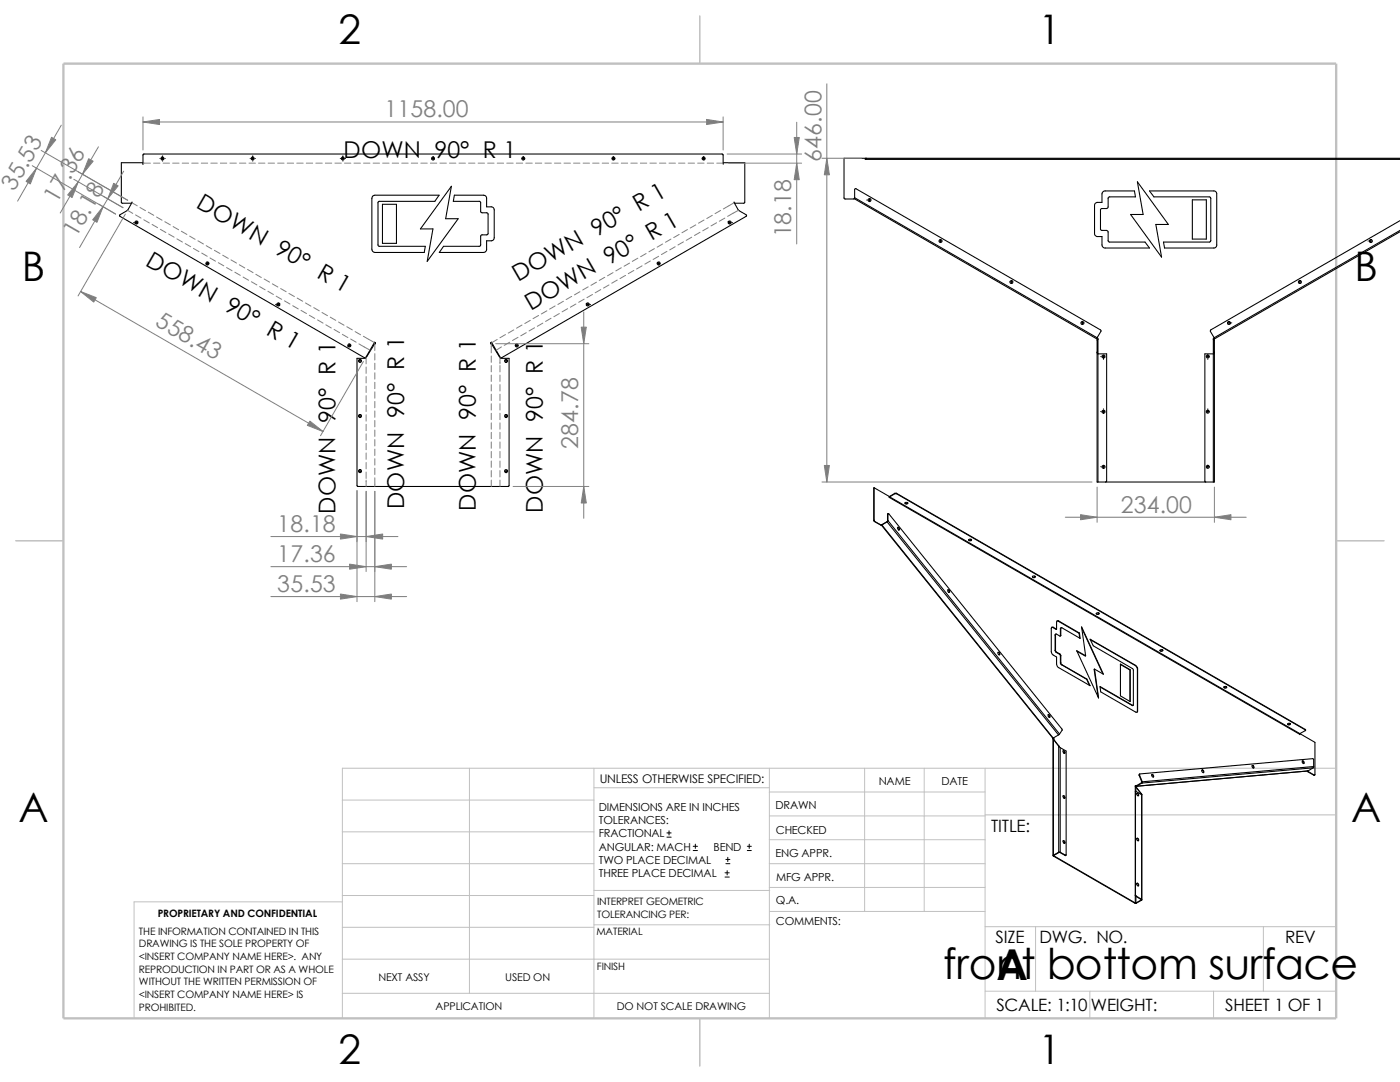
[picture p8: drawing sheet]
<svg xmlns="http://www.w3.org/2000/svg" width="279mm" height="216mm" viewBox="0 0 279 216" stroke-linecap="round" stroke-linejoin="round" font-family="sans-serif">
<g fill="none" stroke="#c0c0c0" stroke-width=".2">
<path d="M68.3 159.6h50.2M93.7 153.3v44.9M118.5 153.3v49.9M118.5 157.2h35M153.5 158h43.1M153.5 153.3v49.9M172.6 153.3v28.6M184.4 153.3v28.6M196.6 153.3v49.9M266.7 153.3h-198.4v49.9M68.3 166h50.2M68.3 172.3h50.2"/>
<path d="M68.3 178.7h50.2M68.3 180h-41.5v23.2M118.5 177.7h35.1M153.5 162.8h43.1M153.5 167.6h43.1M153.5 172.3h43.1M153.5 177.1h43.1M196.6 162.6h70.1M68.3 191.4h85.2M68.3 198.2h85.2M68.3 185h50.2M118.5 184.5h35.1"/>
<path d="M153.6 181.9h43M196.6 197.8h70.1M196.6 184.9h70.1M206.7 184.9v12.9M217.5 197.8v5.4M242.2 197.8v5.4M252.1 184.9v12.9"/>
</g>
<path d="M139.7 3.2v9.5M3.1 107.9h9.6M266.7 107.9h9.5M139.7 203.2v9.5" fill="none" stroke="#c0c0c0" stroke-width=".21"/>
<path d="M12.7 12.7h254v190.5h-254z" fill="none" stroke="#c0c0c0" stroke-width=".47"/>
<g fill="none" stroke="#000" stroke-width=".21">
<path d="M28.5 32.7v-.2h-4.3v7.9l.1 .2h1.9l.1-.3M28.6 32.7l-.1-1.8 .2-.2h115.4l.2 .2v1.8M74.4 39.1l.4-.2h12.8l-.8 1.3h-11.2l-.2 .3v8.5l.2 .1h9.3l-.2 1.3h-9.9a.65 .65 0 0 1-.6-.7v-10.1zM90.1 37.2l-1.2 6.4h2.5l-6.1 8.6 1.1-6.5h-2.5zM90.7 38.9h5.8a.58 .58 0 0 1 .6 .7v1.7h.9a.58 .58 0 0 1 .6 .6v5.6a.58 .58 0 0 1-.6 .5h-.9v1.7a.65 .65 0 0 1-.6 .7h-8.8l.8-1.3h7.3l.1-.2v-1.9l.2-.1h1.1l.2-.2v-4.1l-.2-.1h-1l-.3-.2v-2l-.1-.1h-5.3zM144.4 32.7v-.2h4.2v7.9l-.1 .2h-1.9l-.1-.3M170.6 39.5l-.1 .2 48.4 27.9v-.2M170.6 39.5v-1.7l.2-.2 48.8 28.2 .2 .2-.9 1.4M170.6 39.5l48.3 27.9M172.7 31.8v-.2h-4.3v8l.2 .1h1.8l.1-.2M172.7 31.7l106.7 .1M172.7 31.7h.2"/>
<path d="M172.9 31.6h-.2v.1M172.9 31.6v.1M172.9 31.7h106.5M172.9 31.6h106.5M220.1 38.3l.3-.2h6l.2 1.2h-5.2l-.3 .2v1.9l-.2 .2h-1.1l-.1 .1-.1 4.1 .2 .2h1.1l.2 .1 .1 2.1 .2 .1h7.1l.9 1.2h-8.8a.65 .65 0 0 1-.7-.6v-1.7h-.9a.58 .58 0 0 1-.6-.6v-5.6a.58 .58 0 0 1 .6-.6h.9v-1.7zM227 36.3l6.2 8.5h-2.5l1.1 6.5-6.2-8.5h2.5zM229.4 38.1h12.8a.58 .58 0 0 1 .6 .6v10.2a.58 .58 0 0 1-.6 .6h-9.8l-.2-1.2h9.3l.1-.3v-8.4l-.1-.3h-11.2zM238 39.9h2.7v7.8h-2.7zM26.4 40.3a3.8 3.8 0 0 1-2.5 2.6v.3l48.8 28.2 .3-.1 1.8-3 .1 .1v.2l-.2 .1-1.8 2.8h-1.7l.1 25.5 30.1 .1 .2-.2v-25.4h-1.7l-1.7-2.8-.3-.1v-.2l.2-.1 1.7 3 .3 .1 48.8-28.2v-.3a3.7 3.7 0 0 1-2.4-2.6M76.3 40.8h2.8v7.8h-2.8zM279.4 46.2l-37 21.4-.1-.2M279.4 44l-37.8 21.8v.3l.7 1.3"/>
<path d="M279.4 46l-37.1 21.4M218.9 67.9l.2-.2-.1 .2M218.9 67.9v28.3h.2M218.9 67.4l.2 .1v28.7M218.9 67.9h.1M219 70.3l.1 .3M219 70.3l-.1 .1 .2 .2M219 67.9v2.4M219.1 70.6h1.8v25.4l-.3 .2M242.1 70.6h-1.6v25.5l.1 .1M242.2 70.3h.2l-.1 .2-.2 .1M242.2 67.9h.2"/>
<path d="M242.2 67.9v2.4M242.2 67.9l-.1-.2 .3 .2M242.2 70.3l-.1 .3M242.3 67.4l-.2 .1v28.7M242.4 67.9v28.3h-.3M174.5 97.3v6.5M174.5 97.3l3 1.8v.2M174.5 97.3l-.1 6.5M177.5 99.1v.2l81.9 47.2 1.1-.7v-.2M177.5 99.1l84.9 49v6.5h-.1M177.5 99.1v.1M177.5 99.1h.1"/>
<path d="M178.6 98.4h.3M178.6 98.5l-1.1 .6M178.6 98.4v.1M178.6 98.4l-1.1 .7M178.6 98.5h.3M178.9 98.5l81.6 47.1M178.9 98.4v.1M178.9 98.4l81.6 47.1M219.1 96.2h23M174.4 103.8l.1 .3M174.5 103.8h-.1M174.5 103.8v.3"/>
<path d="M174.5 104.1l1.4 .7M175.8 104.8h.1M175.9 104.8l34.3 42.5M175.9 104.6v.2M176 104.7l34.2 42.6M177 104.1l34.2 42.5M177 104.1l-1 .6M177.1 103.9l-1.1 .8M177.1 102.6v1.3M177.2 102.6h.2l34.6 42.9v.2l-.5 .8M177.2 103.9l-.2 .2M177.2 103.9l34.3 42.6"/>
<path d="M177.2 102.6v1.3M177.2 103.9h-.1M177.2 102.6h-.1M177.2 102.5l-.1 .1M179.2 105.2l.3 .3v.2M179.2 105.2a.27 .27 0 0 1 .3 .2 .27 .27 0 0 1-.2 .3zM180.6 100.4l.2 .1 .4-.1M180.6 100.3a.26 .26 0 0 1 .4-.1 .26 .26 0 0 1 .1 .3 .25 .25 0 0 1-.4 .1 .25 .25 0 0 1-.1-.3zM189.1 117.7a.25 .25 0 0 1 .4 .2 .25 .25 0 0 1-.2 .3zM189.1 117.7l.3 .2v.3M193.3 107.7l.2 .1 .4-.1M193.3 107.7a.3 .3 0 0 1 .3-.1 .3 .3 0 0 1 .2 .3 .34 .34 0 0 1-.5-.2z"/>
<path d="M206 115.1l.2 .1 .4-.1M206.1 115a.29 .29 0 0 1 .3-.1 .29 .29 0 0 1 .2 .3 .28 .28 0 0 1-.4 .1 .28 .28 0 0 1-.1-.3zM199.1 130.2a.24 .24 0 0 1 .4 .1 .24 .24 0 0 1-.2 .3zM199.2 130.2l.2 .1 .1 .4M209.9 125.2h.2M210.1 125.2l.8 .4M210.2 125.2l.7 .4M210.2 125.2h-.1M210.2 125.2a.26 .26 0 0 0-.3-.1 .26 .26 0 0 0-.1 .3v4.7l.3 .6 .8 .4v1.5l.1 .4 6.6 3.8-.7-1.3-5-2.9M210.6 129.8l.2 .4M210.6 126.7v3.1M210.7 126.5l-.1 .2"/>
<path d="M210.7 126.7v3.1M210.7 129.8h-.1M210.7 126.7h-.1M210.7 129.8l.2 .3M210.7 126.7l.1-.2 .7 .4 .2-.1M210.8 130.2l.6 .3M210.9 130.1l.6 .4M210.9 130.1l-.1 .1M210.9 123.9l.3 .1M211.2 124l4.1 2.4M211.3 123.9l4.1 2.4M211.3 123.9l-.1 .1"/>
<path d="M211.3 123.9a.26 .26 0 0 0-.3 0 .26 .26 0 0 0-.1 .3v1.4M211.4 130.5l.2 .4M211.5 130.5h-.1M211.5 130.5l.2 .4M211.6 132.3l.2 .3M211.6 126.8v.1M211.6 125.4v1.4M211.6 130.9v1.4M211.7 125.3l-.1 .1M211.7 125.4v1.4M211.7 130.9v1.3M211.7 132.2l-.1 .1"/>
<path d="M211.7 130.9h-.1M211.7 126.8h-.1M211.7 125.4h-.1M211.7 132.2l.2 .4M211.7 125.4l.2-.2 3.7 2.2-.2-1.1M211.8 132.6h.1M211.8 132.6l5.1 3 .5 1.2M214.9 130l1.8 .9M215.3 126.4l.2 .9M215.4 126.3l-.1 .1M215.9 125.3l4.2 9.2M216.7 130.9l-1.8-1.1 4.3 9.5-.8-5.8"/>
<path d="M216.7 130.9l-.8-5.8 4.3 9.4-1.8-1M217.6 127.6l9 5.2 .4 .8M218.4 133.5l.8 5.6M218.8 122.4a.34 .34 0 0 0 .6 0M218.8 122.3h.3l.2 .1a.26 .26 0 0 1-.2 .2 .26 .26 0 0 1-.3-.3zM219.5 137.1l6.5 3.7h.1M223.6 132.5l2 1.1v6.4l-2-1.1zM223.6 132.6l1.9 1.1v6.3M231.5 129.8l.1 .1 .5-.1M231.5 129.8a.29 .29 0 0 1 .3-.2 .29 .29 0 0 1 .2 .3 .31 .31 0 0 1-.3 .1 .31 .31 0 0 1-.2-.2zM244.2 137.1l.3 .1 .3-.1M244.3 137a.29 .29 0 0 1 .3 0 .29 .29 0 0 1 .2 .2 .29 .29 0 0 1-.4 .1 .29 .29 0 0 1-.1-.3z"/>
<path d="M209.2 142.6l.2 .1 .1 .4M209.2 142.6a.29 .29 0 0 1 .3 .2 .29 .29 0 0 1-.1 .3l-.2-.1zM210.1 147.3l.1 .1M210.2 147.2l.1 .2M210.2 147.5l-.1 23.2M210.2 147.4v23.2M210.2 147.5l1.1 1.4M210.2 147.5l1.2 1.4M210.3 147.4v.1M210.3 147.4h-.1M211.2 146.6l-1 .7M211.3 148.9l.3 .3"/>
<path d="M211.3 148.9v21.2M211.3 148.9h.1M211.4 148.9v.1M211.5 146.5l-.3 .1M211.6 149.2l1.2 .7v20.7h-.2M211.6 149.2v20.9M212.1 149.9a.28 .28 0 0 1 .4 .1 .28 .28 0 0 1-.1 .3zM212.2 158.8a.25 .25 0 0 1 .3 .1 .25 .25 0 0 1-.2 .4zM212.2 158.8l.2 .1 .1 .4M212.2 149.8l.2 .1 .1 .4M226.6 156.9l.1 .2M226.7 157v.1"/>
<path d="M226.7 156.8h.1M226.7 156.8v.1h.1M226.7 156.8h-.1v23.4M226.7 157.1v.8M226.7 157.1l1.1 1.4M226.7 157.1h.1M226.8 156.8v.1M226.9 158.3a.27 .27 0 0 1 .3 .1 .27 .27 0 0 1-.2 .4zM226.9 158.3l.3 .2v.3M226.9 156.7l-.2 .1M227 141.8a.26 .26 0 0 1-.1 .3 .26 .26 0 0 1-.3 0l-6.9-4.1-.2-1 6.6 3.8 .1-7.2-8-4.7-.6-1.3 9 5.2 .4 .4-.1 8.9M227.3 154.7l.6 1.3"/>
<path d="M227.4 154.6l.6 1.4M227.4 154.6l-.1 .1M227.5 154.5l-.2 .2M227.8 158.4v.1M227.8 158.5h.1M227.8 158.5l-1.2-.6v20.7l.2 .2M227.8 158.5l.1 21M227.8 156.2l.1 .1M227.8 156.2l-1 .6M227.9 156l-.1 .2M227.9 156.3l-1.1 .6M228 156h-.1"/>
<path d="M228 156l-.1 .3M229.9 154.6l.3 .2v.3M229.9 154.6a.25 .25 0 0 1 .3 .1 .25 .25 0 0 1-.2 .3zM239.8 153.7a.28 .28 0 0 1 .4 .1 .28 .28 0 0 1-.1 .4zM239.9 153.7l.2 .1 .1 .4M249.9 152.8a.25 .25 0 0 1 .3 .1 .25 .25 0 0 1-.1 .3zM249.9 152.8l.3 .2v.3M257 144.4l.1 .2 .5-.2M257 144.4a.25 .25 0 0 1 .3-.1 .25 .25 0 0 1 .2 .3 .25 .25 0 0 1-.3 .1 .25 .25 0 0 1-.2-.3zM259.4 146.4v.2M259.9 151.8l.2 .2 .1 .4M259.9 151.9a.25 .25 0 0 1 .4 .1 .25 .25 0 0 1-.2 .4z"/>
<path d="M260.5 145.5l.1 .2M260.5 145.5v.1M260.9 153.8v.2M260.9 153.8h.1M260.9 154l1.3 .7M261 153.8v.1M261 153.8l-34.2 3.1M261 153.9l1.3 .7M261 153.9l-.1 .1M262.1 153.2l-34.2 3.1M262.1 153.2l-1.1 .6M262.2 153v-1.4l-.2-.2-34.5 3-.1 .2"/>
<path d="M262.2 153l-.1 .2M262.2 153l-34.2 3M262.4 154.6l-.2 .1M210.2 170.6v.2M210.2 170.6l.1 .1M210.2 170.8l16.3 9.4M210.3 170.8l16.3 9.4M210.3 170.7v.1M210.3 170.8h-.1M211.3 170.1h.1M211.3 170.1l-1.1 .5M211.3 170.1h.3"/>
<path d="M211.4 170.1l-1.1 .6M211.4 170.1h.1M211.5 170.1l1.1 .6M211.6 170.1h-.1M211.6 170.1l1 .5M212.2 167.8a.3 .3 0 0 1 .3 .1 .3 .3 0 0 1-.1 .4l-.3-.4zM212.2 167.8l.2 .1 .1 .4M212.6 170.7h.1M212.6 170.6v.1M226.6 178.6l.1 .3M226.7 178.9l1.1 .6M226.7 178.9v1.3"/>
<path d="M226.8 178.8l1 .7M226.8 178.8l-.1 .1M226.8 167.3a.25 .25 0 0 1 .4 .1 .25 .25 0 0 1-.2 .4zM226.8 176.3a.28 .28 0 0 1 .4 .1 .28 .28 0 0 1-.1 .4zM226.9 176.3a.36 .36 0 0 1 .3 .5M226.9 167.3l.3 .2v.3M227.8 179.5v.1M227.8 179.6h.1M227.8 179.6l-1.1 .6M227.8 179.5h.1M227.8 179.6l-1 .6M226.5 180.2h.3"/>
<path d="M226.6 180.2h.1M226.6 180.2h-.1M226.7 180.2h.1"/>
<circle cx="32.4" cy="31.6" r=".3"/>
<circle cx="50.4" cy="31.6" r=".3"/>
<circle cx="68.4" cy="31.6" r=".3"/>
<circle cx="86.4" cy="31.6" r=".31"/>
<circle cx="104.4" cy="31.6" r=".3"/>
<circle cx="122.4" cy="31.6" r=".3"/>
<circle cx="140.4" cy="31.6" r=".3"/>
<circle cx="173.5" cy="39.9" r=".3"/>
<circle cx="27.2" cy="44.4" r=".3"/>
<circle cx="41.4" cy="52.6" r=".29"/>
<circle cx="131.4" cy="52.6" r=".3"/>
<circle cx="145.6" cy="44.4" r=".31"/>
<circle cx="187.7" cy="48.1" r=".29"/>
<circle cx="201.8" cy="56.3" r=".29"/>
<circle cx="259.4" cy="56.3" r=".3"/>
<circle cx="273.6" cy="48.1" r=".31"/>
<circle cx="55.6" cy="60.8" r=".31"/>
<circle cx="69.7" cy="68.9" r=".3"/>
<circle cx="71.8" cy="72" r=".3"/>
<circle cx="101" cy="72" r=".3"/>
<circle cx="103.1" cy="68.9" r=".29"/>
<circle cx="117.3" cy="60.7" r=".31"/>
<circle cx="216" cy="64.4" r=".29"/>
<circle cx="220.2" cy="71.1" r=".31"/>
<circle cx="241" cy="71.1" r=".3"/>
<circle cx="245.3" cy="64.4" r=".31"/>
<circle cx="71.8" cy="83" r=".29"/>
<circle cx="71.8" cy="94" r=".29"/>
<circle cx="101" cy="94" r=".3"/>
<circle cx="101" cy="83" r=".3"/>
<circle cx="220.2" cy="93.1" r=".3"/>
<circle cx="220.2" cy="82.1" r=".3"/>
<circle cx="241" cy="82.1" r=".3"/>
<circle cx="241" cy="93.1" r=".3"/>
</g>
<g fill="none" stroke="#000" stroke-width=".2">
<path d="M31.9 31.6h.1M32.2 31.6h.5M32.4 31.1h.1M32.4 32.1h.1M32.4 31.4v.5M32.9 31.6h.1M49.9 31.6h.1M50.2 31.6h.5M50.4 31.1h.1M50.4 32.1h.1M50.4 31.4v.5M50.9 31.6h.1"/>
<path d="M67.9 31.6h.1M68.2 31.6h.5M68.4 31.1h.1M68.4 32.1h.1M68.4 31.4v.5M68.9 31.6h.1M86.2 31.6h.5M86.4 31.4v.5M104.2 31.6h.5M104.4 31.4v.5M122.2 31.6h.5M122.4 31.4v.5"/>
<path d="M140.2 31.6h.5M140.4 31.4v.5M173 39.9h.1M173.3 39.9h.5M173.5 39.7v.5M26.7 44.4h.1M27 44.4h.5M27.2 44.2v.5M41.1 52.6h.6M41.4 52.3v.5M131.2 52.6h.5M131.4 52.3v.5"/>
<path d="M145.4 44.4h.4M145.6 44.2v.5M146.1 44.4h.1M187.5 48.1h.5M187.7 47.8v.5M201.6 56.3h.5M201.8 56v.5M259.2 56.3h.5M259.4 56v.5M273 48.1h.1M273.3 48.1h.5M273.6 47.8v.5"/>
<path d="M55 60.7h.1M55.3 60.7h.5M55.5 60.5v.5M69.5 68.9h.5M69.7 68.7v.5M71.6 72h.5M71.8 71.8v.5M100.8 72h.5M101 71.8v.5M102.9 68.9h.5M103.1 68.7v.5M117.1 60.7h.5"/>
<path d="M117.3 60.5v.5M117.8 60.7h.1M215.8 64.4h.5M216 64.2v.5M219.7 71.2h.1M220 71.2h.5M220.2 70.9v.5M220.2 71.6v.1M240.8 71.2h.5M241 70.9v.5M241 71.6v.1M245 64.4h.5"/>
<path d="M245.3 64.2v.5M245.7 64.4h.1M71.6 94h.5M71.6 83h.5M71.8 82.8v.5M71.8 93.8v.5M100.8 94h.5M100.8 83h.5M101 82.8v.5M101 93.8v.5M219.7 82.1h.1M219.7 93.1h.1"/>
<path d="M220 82.1h.5M220 93.1h.5M220.2 81.6v.1M220.2 81.9v.5M220.2 92.9v.5M240.8 82.1h.5M240.8 93.1h.5M241 81.6v.1M241 81.9v.5M241 92.9v.5M133.1 167h.8M133.1 166.2h.8"/>
<path d="M133.5 165.8v.8M138.3 169.7h.9M138.3 168.9h.9M138.8 168.4v.9M144.7 175h.8M144.7 174.2h.8M144.9 172.3h.8M144.9 171.5h.8M145.1 173.7v.9M145.2 171.1v.8M149.1 169.7h.8M149.1 168.9h.8"/>
<path d="M149.5 168.4v.9"/>
</g>
<g fill="none" stroke="#808080" stroke-width=".2">
<path d="M165 16.7v79.5M6.4 33.1l16.7 9.6-3.4-2M8.2 30l17.3 10-9.9-5.7M12.2 25l-8.7 15.1M14.7 35.8l9.9 5.6-4-2.2M19.6 29.3l-7.6 13.2M24.7 34.2l-8.8 15.2M28.5 24.3h115.8M28.5 23.3v6.6M28.5 32.6h1.5M30.6 32.6h1.3M32.6 32.6h1.2"/>
<path d="M34.5 32.6h1.2M36.4 32.6h1.2M38.3 32.6h1.2M40.2 32.6h1.2M42.1 32.6h1.2M44 32.6h1.3M45.9 32.6h1.3M47.8 32.6h1.3M49.7 32.6h1.3M51.6 32.6h1.3M53.5 32.6h1.3M55.4 32.6h1.3"/>
<path d="M57.3 32.6h1.3M59.2 32.6h1.3M61.1 32.6h1.3M63 32.6h1.3M64.9 32.6h1.3M66.8 32.6h1.3M68.7 32.6h1.3M70.7 32.6h1.2M72.6 32.6h1.2M74.5 32.6h1.2M76.4 32.6h1.2M78.3 32.6h1.2"/>
<path d="M80.2 32.6h1.2M82.1 32.6h1.3M84 32.6h1.3M85.9 32.6h1.3M87.8 32.6h1.3M89.7 32.6h1.3M91.6 32.6h1.3M93.5 32.6h1.3M95.4 32.6h1.3M97.3 32.6h1.3M99.2 32.6h1.3M101.1 32.6h1.3"/>
<path d="M103 32.6h1.3M104.9 32.6h1.3M106.8 32.6h1.3M108.8 32.6h1.2M110.7 32.6h1.2M112.6 32.6h1.2M114.5 32.6h1.2M116.4 32.6h1.2M118.3 32.6h1.2M120.2 32.6h1.3M122.1 32.6h1.3M124 32.6h1.3"/>
<path d="M125.9 32.6h1.3M127.8 32.6h1.3M129.7 32.6h1.3M131.6 32.6h1.3M133.5 32.6h1.3M135.4 32.6h1.3M137.3 32.6h1.3M139.2 32.6h1.3M141.1 32.6h1.3M143 32.6h1.3M144.3 23.3v6.6M145.1 30.7h14.9"/>
<path d="M145.3 32.6h14.7M159 24.4v24.3M164 31.6h8M16.1 58.2l48.4 27.9M25 42.7l-9.4 16.4M25.4 42l1.1 .6M26.3 40.5l1.1 .6M27.1 42.9l1.1 .6M27.9 41.4l1.1 .6M28.7 43.9l1.1 .6M29.6 42.3l1.1 .7M30.4 44.8l1.1 .6"/>
<path d="M31.2 43.3l1.1 .6M32 45.8l1.1 .6M32.9 44.2l1.1 .7M33.7 46.7l1.1 .6M34.5 45.2l1.1 .6M35.3 47.7l1.1 .6M36.2 46.1l1.1 .7M37 48.6l1.1 .6M37.8 47.1l1.1 .7M38.6 49.6l1.1 .6M39.5 48l1.1 .7M40.3 50.5l1.1 .6"/>
<path d="M41.1 49l1.1 .7M41.9 51.5l1.1 .6M42.8 50l1.1 .6M43.6 52.4l1.1 .6M44.4 50.9l1.2 .7M45.2 53.4l1.1 .6M46.1 51.9l1.1 .6M46.9 54.3l1.1 .6M47.8 52.8l1.1 .7M48.5 55.3l1.1 .6M49.4 53.8l1.1 .6M50.2 56.2l1.1 .7"/>
<path d="M51.1 54.7l1.1 .7M51.8 57.2l1.1 .6M52.7 55.7l1.1 .6M53.5 58.1l1.1 .7M54.4 56.6l1.1 .7M55.1 59.1l1.1 .6M56 57.6l1.1 .6M57.7 58.5l1.1 .7M59.3 59.5l1.1 .6M114.1 59.1l-1.1 .7M115.7 58.2l-1.1 .6M116.6 59.7l-1.1 .6"/>
<path d="M117.4 57.2l-1.1 .7M118.2 58.8l-1.1 .6M119 56.3l-1.1 .6M119.9 57.8l-1.1 .6M120.7 55.3l-1.1 .7M121.5 56.9l-1.1 .6M122.3 54.4l-1.1 .6M123.2 55.9l-1.1 .6M124 53.4l-1.1 .7M124.8 54.9l-1.1 .7M125.6 52.5l-1.1 .6M126.5 54l-1.1 .6"/>
<path d="M127.3 51.5l-1.1 .7M128.1 53l-1.1 .7M128.9 50.6l-1.1 .6M129.8 52.1l-1.1 .6M130.6 49.6l-1.1 .6M131.4 51.1l-1.1 .7M132.2 48.7l-1.1 .6M133.1 50.2l-1.1 .6M133.9 47.7l-1.1 .6M134.7 49.2l-1.1 .7M135.6 46.8l-1.1 .6M136.4 48.3l-1.1 .6"/>
<path d="M137.2 45.8l-1.1 .6M138 47.3l-1.1 .7M138.9 44.9l-1.1 .6M139.7 46.4l-1.1 .6M140.5 43.9l-1.1 .6M141.4 45.4l-1.1 .7M142.2 43l-1.1 .6M143 44.4l-1.1 .7M143.8 42l-1.1 .6M144.7 43.5l-1.1 .7M146.5 40.5l-2.1 1.2M147.4 42l-2.2 1.2"/>
<path d="M56.8 60l1.1 .7M58.4 61l1.1 .6M60.1 61.9l1.1 .7M61 60.5l1.1 .6M61.7 62.9l1.1 .6M62.6 61.4l1.1 .6M63.4 63.8l1.1 .7M64.3 62.4l1.1 .6M65 64.8l1.1 .6M65.9 63.3l1.1 .6M66.7 65.7l1.1 .7M67.6 64.3l1.1 .6"/>
<path d="M68.3 66.7l1.1 .7M69.2 65.2l1.1 .6M70 67.6l1.1 .7M70.9 66.2l1.1 .6M71.6 68.6l2.2 1.2M72.5 72.1l-8.5 14.9M72.5 67.1l2.2 1.2M73.1 71.3v1.3M73.1 73.2v1.3M73.1 75.1v1.3M73.1 77v1.3M73.1 79v1.2"/>
<path d="M74.8 68.7v1.2M74.8 70.6v1.2M74.8 72.5v1.2M74.8 74.4v1.2M74.8 76.3v1.3M74.8 78.2v1.3M98 68.7v1.7M98 71v1.3M98 72.9v1.3M98 74.8v1.3M98 76.8v1.2M98 78.7v1.2"/>
<path d="M98.9 68.6h18.6M99.2 67.7l-1 .7M99.8 71.3v1.3M99.8 72.9v1.3M99.8 74.8v1.3M99.8 76.8v1.2M99.8 78.7v1.2M100.1 69.2l-1.1 .7M100.9 66.8l-1.1 .6M101.7 68.3l-1.1 .6M102.5 65.8l-1.1 .7M103.4 67.3l-1.1 .6"/>
<path d="M104.2 64.9l-1.1 .6M105 66.4l-1.1 .6M105.8 63.9l-1.1 .7M106.7 65.4l-1.1 .6M107.5 62.9l-1.1 .7M108.3 64.5l-1.1 .6M109.1 62l-1.1 .7M110 63.5l-1.1 .6M110.8 61l-1.1 .7M111.6 62.6l-1.1 .6M112.4 60.1l-1.1 .6M113.3 61.6l-1.1 .6"/>
<path d="M114.9 60.7l-1.1 .6M116.5 62.2v41.2M71.2 97.9v22.2M73.1 80.9v1.2M73.1 82.8v1.2M73.1 84.7v1.2M73.1 86.6v1.2M73.1 88.5v1.2M73.1 90.4v1.3M73.1 92.3v1.3M73.1 94.2v1.3M73.1 95.8v1.3"/>
<path d="M73.1 98v16M74.8 80.1v1.3M74.8 82v1.3M74.8 83.9v1.3M74.8 85.8v1.3M74.8 87.7v1.3M74.8 89.6v1.3M74.8 91.5v1.3M74.8 93.4v1.3M74.8 95.3v1.8M74.8 98v22.1M98 80.6v1.2"/>
<path d="M98 82.5v1.2M98 84.4v1.2M98 86.3v1.2M98 88.2v1.3M98 90.1v1.3M98 92v1.3M98 93.9v1.3M98 95.8v1.3M99.8 80.6v1.2M99.8 82.5v1.2M99.8 84.4v1.2M99.8 86.3v1.2"/>
<path d="M99.8 88.2v1.3M99.8 90.1v1.3M99.8 92v1.3M99.8 93.9v1.3M99.8 95.8v1.3M102.4 97.1h15.1M164 96.2h53.9M218.9 97.2v7M242.4 97.2v7M54.1 107.1h25.3M54.1 119h27.1M54.1 113.1h27.1"/>
<path d="M212.6 103.2h36.1"/>
</g>
<g fill="#808080" stroke="#808080" stroke-width=".2">
<path d="M242.4 103.2l3.3-.5v1z" fill-rule="evenodd"/>
<path d="M215.6 102.7l3.3 .5-3.3 .5z" fill-rule="evenodd"/>
<path d="M164.5 92.9h1l-.5 3.3z" fill-rule="evenodd"/>
<path d="M165 31.6l.5 3.3h-1z" fill-rule="evenodd"/>
<path d="M16.1 58.2l3.1 1.2-.5 .9z" fill-rule="evenodd"/>
<path d="M61.8 84l2.7 2.1-3.2-1.2z" fill-rule="evenodd"/>
<path d="M28.5 24.3l3.3-.5v1z" fill-rule="evenodd"/>
<path d="M141 23.8l3.3 .5-3.3 .5z" fill-rule="evenodd"/>
<path d="M67.9 106.6l3.3 .5-3.3 .5z" fill-rule="evenodd"/>
<path d="M73.1 107.1l3.3-.5v1z" fill-rule="evenodd"/>
<path d="M74.8 119l3.3-.5v1z" fill-rule="evenodd"/>
<path d="M67.9 118.5l3.3 .5-3.3 .5z" fill-rule="evenodd"/>
<path d="M74.8 113.1l3.3-.5v1z" fill-rule="evenodd"/>
<path d="M69.8 112.6l3.3 .5-3.3 .5z" fill-rule="evenodd"/>
<path d="M116 65.3h1l-.5 3.3z" fill-rule="evenodd"/>
<path d="M116.5 97.1l.5 3.3h-1z" fill-rule="evenodd"/>
<path d="M22.7 36.6l.9 .5-2.1 2.6z" fill-rule="evenodd"/>
<path d="M20.6 41.2l-1.3 3.2-.8-.5z" fill-rule="evenodd"/>
<path d="M17.7 31.7l.9 .5-2.1 2.6z" fill-rule="evenodd"/>
<path d="M15.6 36.3l-1.2 3.1-.9-.5z" fill-rule="evenodd"/>
<path d="M10.3 27.4l.8 .5-2 2.6z" fill-rule="evenodd"/>
<path d="M7.3 33.6l-1.2 3.1-.9-.5z" fill-rule="evenodd"/>
<path d="M158.5 27.4h1l-.5 3.3z" fill-rule="evenodd"/>
<path d="M159 32.6l.5 3.3h-1z" fill-rule="evenodd"/>
</g>
<g font-size="8.5">
<text x="188.3" y="195.3">front bottom surface</text>
<text x="198.8" y="195.5">A</text>
</g>
<g font-size="8.1">
<text x="67.6" y="8.8">2</text>
<text x="207.3" y="8.8">1</text>
<text x="4.4" y="56.1">B</text>
<text x="270.3" y="56.1">B</text>
<text x="3.7" y="164.1">A</text>
<text x="269.6" y="164.1">A</text>
<text x="67.6" y="212.3">2</text>
<text x="207.3" y="212.3">1</text>
</g>
<g font-size="4.6" fill="#808080">
<text x="76.7" y="23.4">1158.00</text>
<text x="163.9" y="32.2" transform="rotate(-90 163.9 32.2)">646.00</text>
<text x="2.8" y="38.2" transform="rotate(-60 2.8 38.2)">35.53</text>
<text x="11.4" y="40.6" transform="rotate(-60 11.4 40.6)">17.36</text>
<text x="15.2" y="47.5" transform="rotate(-60 15.2 47.5)">18.18</text>
<text x="157.9" y="47.4" transform="rotate(-90 157.9 47.4)">18.18</text>
<text x="30.8" y="64.9" transform="rotate(30 30.8 64.9)">558.43</text>
<text x="115.4" y="89.5" transform="rotate(-90 115.4 89.5)">284.78</text>
<text x="55.3" y="106.1">18.18</text>
<text x="223.7" y="102.3">234.00</text>
<text x="55.3" y="112.1">17.36</text>
<text x="55.3" y="118.1">35.53</text>
</g>
<g font-size="4.6">
<text x="68.6" y="31.6">DOWN 90° R 1</text>
<text x="38.9" y="41.4" transform="rotate(30 38.9 41.4)">DOWN 90° R 1</text>
<text x="28.9" y="52.8" transform="rotate(30 28.9 52.8)">DOWN 90° R 1</text>
<text x="103.4" y="56.3" transform="rotate(-30 103.4 56.3)">DOWN 90° R 1</text>
<text x="106" y="62" transform="rotate(-30 106 62)">DOWN 90° R 1</text>
<text x="80.7" y="101.6" transform="rotate(-90 80.7 101.6)">DOWN 90° R 1</text>
<text x="95" y="101.9" transform="rotate(-90 95 101.9)">DOWN 90° R 1</text>
<text x="66.9" y="102.5" transform="rotate(-90 66.9 102.5)">DOWN 90° R 1</text>
<text x="108.3" y="102.3" transform="rotate(-90 108.3 102.3)">DOWN 90° R 1</text>
</g>
<g font-size="3.4">
<text x="197.8" y="166">TITLE:</text>
<text x="198.7" y="188.1">SIZE</text>
<text x="207.5" y="188.1">DWG. NO.</text>
<text x="256.5" y="188.2">REV</text>
<text x="198.8" y="201.7">SCALE: 1:10</text>
<text x="217.7" y="201.8">WEIGHT:</text>
<text x="244.5" y="201.7">SHEET 1 OF 1</text>
</g>
<text font-size="2.4" x="119.7" y="156.2">UNLESS OTHERWISE SPECIFIED:</text>
<g font-size="2.2">
<text x="119.5" y="161.8">DIMENSIONS ARE IN INCHES</text>
<text x="154.8" y="161.5">DRAWN</text>
<text x="175.4" y="156.7">NAME</text>
<text x="187.9" y="156.7">DATE</text>
<text x="119.5" y="164.4">TOLERANCES:</text>
<text x="119.5" y="167.1">FRACTIONAL</text>
<text x="154.8" y="166.3">CHECKED</text>
<text x="119.5" y="172.4">TWO PLACE DECIMAL</text>
<text x="119.5" y="169.8">ANGULAR: MACH</text>
<text x="142.4" y="169.8">BEND</text>
<text x="154.8" y="171">ENG APPR.</text>
<text x="119.5" y="175">THREE PLACE DECIMAL</text>
<text x="154.9" y="175.7">MFG APPR.</text>
<text x="154.9" y="184.7">COMMENTS:</text>
<text x="154.9" y="180.5">Q.A.</text>
</g>
<g font-size="2.1">
<text x="75.5" y="195.7">NEXT ASSY</text>
<text x="100.8" y="195.7">USED ON</text>
<text x="86.9" y="201.5">APPLICATION</text>
<text x="123.1" y="201.6">DO NOT SCALE DRAWING</text>
</g>
<g font-size="2">
<text x="31.5" y="183">PROPRIETARY AND CONFIDENTIAL</text>
<text x="119.2" y="180.6">INTERPRET GEOMETRIC</text>
<text x="119.2" y="183.1">TOLERANCING PER:</text>
<text x="27.7" y="186.5">THE INFORMATION CONTAINED IN THIS</text>
<text x="27.7" y="189.1">DRAWING IS THE SOLE PROPERTY OF</text>
<text x="27.7" y="191.6">&lt;INSERT COMPANY NAME HERE&gt;. ANY</text>
<text x="119" y="186.6">MATERIAL</text>
<text x="27.7" y="194.1">REPRODUCTION IN PART OR AS A WHOLE</text>
<text x="27.7" y="196.6">WITHOUT THE WRITTEN PERMISSION OF</text>
<text x="119.1" y="193.5">FINISH</text>
<text x="27.7" y="199.1">&lt;INSERT COMPANY NAME HERE&gt; IS</text>
<text x="27.7" y="201.7">PROHIBITED.</text>
</g>
</svg>
